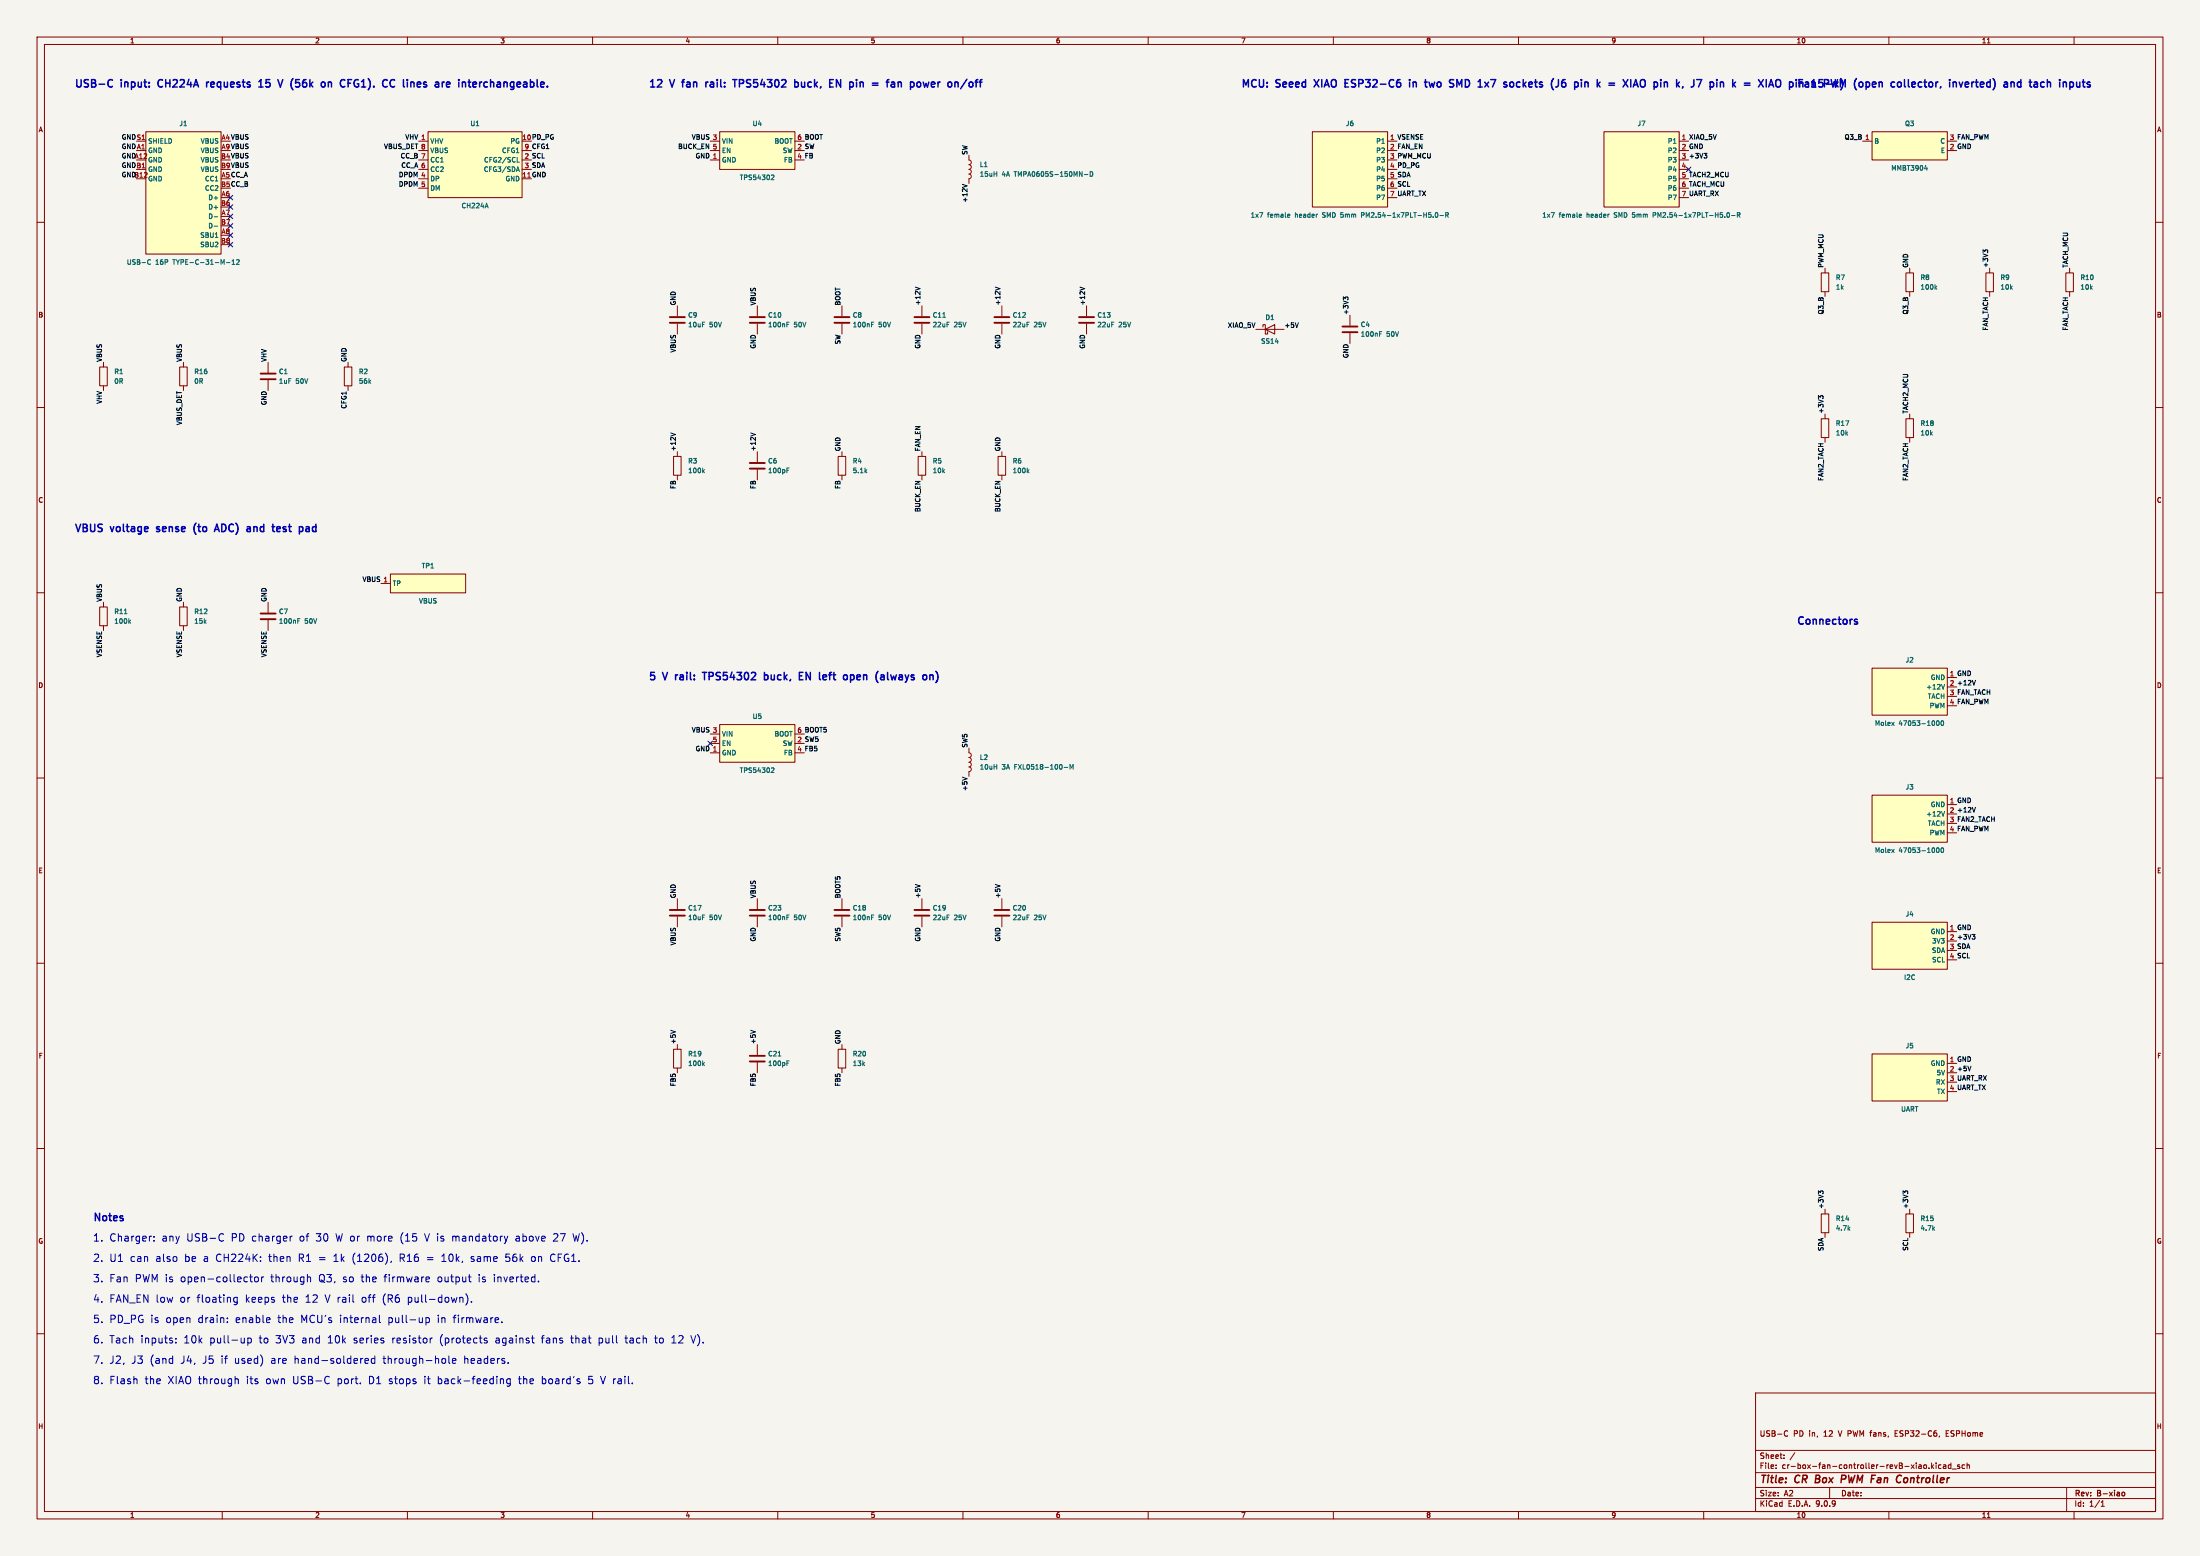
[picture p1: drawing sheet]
<svg xmlns="http://www.w3.org/2000/svg" width="594mm" height="420mm" viewBox="0 0 594 420" stroke-linecap="round" stroke-linejoin="round" font-family="sans-serif">
<path d="M0 0h594v420h-594z" fill="#f5f4ef" stroke="#f5f4ef" stroke-width=".27"/>
<g fill="none" stroke="#840000" stroke-width=".27">
<path d="M10 10h574v400h-574zM12 12h570v396h-570zM60 10v2M110 10v2M160 10v2M210 10v2M260 10v2M310 10v2M360 10v2M410 10v2M460 10v2M510 10v2"/>
<path d="M536.6 11.6h.7M560 10v2M10 60h2M582 60h2M182.9 82.6v2.7M182.9 87.4v2.8M248.9 82.6v2.7M248.9 87.4v2.8M10 110h2M582 110h2M10 160h2M72.4 162.6v2.8"/>
<path d="M72.4 167.4v2.8M582 160h2M10 210h2M582 210h2M10 260h2M582 260h2M10 310h2M582 310h2M10 360h2M474 376h108v32h-108zM582 360h2M474 397.5h108"/>
<path d="M474 391.5h108M479.5 396.2v.2M479.5 395.4v.2M481.7 393.5v.2M481.7 392.7v.2M482 386.2l.7 .1M482.7 387.5l-.7 .1M484.6 392.1l-1.3 1.9M511.7 386.9h.5M512.4 386.2h-.7v1.5h.7M519.7 395.4l.5 .3-.1 .5-.4 .2M520.8 396.2v.2"/>
<path d="M521.5 394.9v1.5M521.7 395.8l.4 .6M522.1 395.4l-.6 .5M522.7 394.9v.1M522.7 395.4v1M523.7 387.6l-.2 .3M524.1 395.4h-.4l-.3 .3 .1 .6h.6M524.7 395.4h.6l.1 1M525.4 395.7l-.7 .3 .2 .4 .5-.1M525.5 386.9h.5M526.2 386.2h-.7v1.5h.7M526.7 395.4h-.4l-.3 .3 .2 .6h.5"/>
<path d="M526.7 394.9v1.5M527.1 396.5h1.1M529.1 395.4h-.4l-.2 .2 .1 .2 .5 .1v.4h-.6M530.5 395.4h-.5l-.3 .3 .2 .6h.6M531.1 395.5l.6-.1v1M531.1 394.9v1.5M60 408v2M110 408v2M160 408v2M210 408v2M260 408v2M310 408v2"/>
<path d="M360 408v2M410 408v2M460 408v2M474 404.5h108M474 401.5h108M494 401.5v3M510 408v2M536.6 409.6h.7M558 401.5v6.5M560 408v2M567.3 406.6h.9M567.3 405.5l.4-.4v1.5"/>
</g>
<path d="M573.4 402.8l.3 .3v.4l-.3 .3" fill="none" stroke="#840000" stroke-width=".3"/>
<path d="M490.4 398.2l-.3 2h.8M497.3 398.2h.8M498.1 399.1l-.9 .1M514.8 398.9l-.6 .2-.2 .7 .3 .4 .5-.1" fill="none" stroke="#840000" stroke-width=".4"/>
<path d="M180.8 85.6h4.1M180.8 87.1h4.1M246.9 85.6h4.1M246.9 87.1h4.1M70.4 165.6h4M70.4 167.1h4" fill="none" stroke="#840000" stroke-width=".51"/>
<path d="M254.6 85.6h.7M80.4 167.6h.4M80.4 167h.6" fill="none" stroke="#006464" stroke-width=".27"/>
<path d="M505.5 35.6h20.3v7.6h-20.3z" fill="#ffffc2"/>
<path d="M502.9 38.1h2.6M505.5 35.6h20.3v7.6h-20.3zM525.8 38.1h2.5" fill="none" stroke="#840000" stroke-width=".27"/>
<path d="M519.6 45.5h.8M520.2 45.1v.9" fill="none" stroke="#006464" stroke-width=".27"/>
<path d="M194.3 35.6h20.3v10.1h-20.3z" fill="#ffffc2"/>
<path d="M191.8 38.1h2.5M194.3 35.6h20.3v10.1h-20.3zM214.6 38.1h2.6M191.8 40.6h2.5M191.8 43.2h2.5M364.5 85.1v2.8M364.5 89.9v2.8" fill="none" stroke="#840000" stroke-width=".27"/>
<path d="M208.4 47.2l.5 .1 .1 .3-.8 .9h.8M372.5 90.1h.4M372.5 89.5h.6" fill="none" stroke="#006464" stroke-width=".27"/>
<path d="M362.5 88.1h4M362.5 89.7h4" fill="none" stroke="#840000" stroke-width=".51"/>
<path d="M105.4 154.9h20.3v5.1h-20.3z" fill="#ffffc2"/>
<g fill="none" stroke="#840000" stroke-width=".27">
<path d="M491.7 73.7h2.1v5h-2.1zM492.8 72.4v1.3M492.8 78.7v1.3M514.6 73.7h2v5h-2zM515.6 72.4v1.3M515.6 78.7v1.3M72.4 97.8v2.8M93 99.1h2v5h-2zM94 97.8v1.3M339.1 88.9h7.6M341 88.3v-.7h.6v2.6h.7v-.7M341.6 88.9l2.6-1.3v2.6z"/>
<path d="M72.4 102.6v2.8M94 104.1v1.3M102.9 157.5h2.5M105.4 154.9h20.3v5.1h-20.3zM26.9 163.8h2.1v5.1h-2.1zM27.9 162.6v1.2M27.9 168.9v1.3M48.5 163.8h2v5.1h-2zM49.5 162.6v1.2M49.5 168.9v1.3"/>
</g>
<path d="M522.6 77.6l.3 .5M522.9 77.2l-.4 .5M33.6 165.6h.7M34.9 167.8l.4 .4M35.3 167.4l-.5 .5" fill="none" stroke="#006464" stroke-width=".27"/>
<path d="M70.4 100.8h4M70.4 102.4h4" fill="none" stroke="#840000" stroke-width=".51"/>
<path d="M354.3 35.6h20.3v20.3h-20.3z" fill="#ffffc2"/>
<g fill="none" stroke="#840000" stroke-width=".27">
<path d="M354.3 35.6h20.3v20.3h-20.3zM374.6 38.1h2.6M374.6 43.2h2.6M374.6 48.3h2.6M374.6 50.8h2.6M374.6 53.3h2.6M26.9 99.1h2.1v5h-2.1zM27.9 97.8v1.3M48.5 99.1h2v5h-2zM49.5 97.8v1.3M27.9 104.1v1.3M49.5 104.1v1.3"/>
<path d="M491.7 113h2.1v5.1h-2.1zM492.8 111.8v1.2M492.8 118.1v1.3M491.7 327.7h2.1v5h-2.1zM492.8 326.4v1.3M492.8 332.7v1.3M514.6 327.7h2v5h-2zM515.6 326.4v1.3M515.6 332.7v1.3"/>
</g>
<path d="M347.8 57.8l.4 .1 .1 .2-.7 .1M348.2 58.6l-.4 .1M367.6 58.1h.5M368.1 57.4h-.5v1.3M387.7 57.5l.1-.1a.62 .62 0 0 1 .5 .6 .62 .62 0 0 1-.6 .6M388.8 58.2h.9M390.3 58.1l.6-.1 .1-.5-.7-.1v1.3M390.6 58.1l.5 .6" fill="none" stroke="#006464" stroke-width=".27"/>
<path d="M505.5 284.5h20.3v12.7h-20.3z" fill="#ffffc2"/>
<path d="M505.5 284.5h20.3v12.7h-20.3zM525.8 287h2.5M525.8 292.1h2.5" fill="none" stroke="#840000" stroke-width=".27"/>
<path d="M505.5 248.9h20.3v12.7h-20.3z" fill="#ffffc2"/>
<path d="M505.5 248.9h20.3v12.7h-20.3zM525.8 251.5h2.5M525.8 256.5h2.5" fill="none" stroke="#840000" stroke-width=".27"/>
<path d="M505.5 214.6h20.3v12.7h-20.3z" fill="#ffffc2"/>
<path d="M505.5 214.6h20.3v12.7h-20.3zM525.8 217.2h2.5M525.8 222.3h2.5" fill="none" stroke="#840000" stroke-width=".27"/>
<path d="M525.1 219l-.5 1.3M523 228.9l.1-.1a.62 .62 0 0 1 .5 .7 .62 .62 0 0 1-.6 .5l-.2-.4zM524.2 229l.2-.2a.62 .62 0 0 1 .4 .7 .62 .62 0 0 1-.6 .5l-.1-.4z" fill="none" stroke="#006464" stroke-width=".27"/>
<path d="M505.5 180.3h20.3v12.7h-20.3z" fill="#ffffc2"/>
<g fill="none" stroke="#840000" stroke-width=".27">
<path d="M261.6 41.9v1.3l.5 .2 .1 .4-.1 .5-.5 .1M261.6 44.5l.5 .1 .1 .5-.1 .4-.5 .2 .5 .2 .1 .4-.1 .5-.5 .2 .5 .2 .1 .4-.1 .5-.5 .1v1.3M557.8 73.7h2v5h-2zM558.8 72.4v1.3M558.8 78.7v1.3M204.5 82.6v2.7M204.5 87.4v2.8M227.3 82.6v2.7M227.3 87.4v2.8M270.5 82.6v2.7M270.5 87.4v2.8M293.4 82.6v2.7"/>
<path d="M293.4 87.4v2.8M514.6 113h2v5.1h-2zM515.6 111.8v1.2M515.6 118.1v1.3M247.9 123.2h2v5.1h-2zM248.9 121.9v1.3M248.9 128.3v1.2M505.5 180.3h20.3v12.7h-20.3zM525.8 182.9h2.5M525.8 188h2.5M204.5 242.6v2.8M204.5 247.4v2.8"/>
<path d="M227.3 242.6v2.8M227.3 247.4v2.8M248.9 242.6v2.8M248.9 247.4v2.8M270.5 242.6v2.8M270.5 247.4v2.8M181.9 283.2h2v5.1h-2zM182.9 281.9v1.3M182.9 288.3v1.3M204.5 281.9v2.8M204.5 286.8v2.8M226.3 283.2h2v5.1h-2z"/>
<path d="M227.3 281.9v1.3M227.3 288.3v1.3"/>
</g>
<g fill="none" stroke="#006464" stroke-width=".27">
<path d="M292.8 47.1h.9M294.3 46.3a.64 .64 0 0 1 .8 .7 .64 .64 0 0 1-.8 .6zM212.5 87.6h.4M212.5 87h.6M235.3 87.6h.4M235.3 87h.6M523 194.6l.1-.1a.62 .62 0 0 1 .5 .7 .62 .62 0 0 1-.6 .6l-.2-.5zM524.2 194.7l.2-.2a.62 .62 0 0 1 .4 .7 .62 .62 0 0 1-.6 .6l-.1-.5zM525.1 184.7l-.5 1.3M212.5 247.6h.4M212.5 247h.6M235.3 247.6h.4"/>
<path d="M235.3 247h.6M189.8 287.1l.4 .5M190.2 286.8l-.5 .5M210.1 285h.7M212.5 287h.4M212.5 286.4h.6"/>
</g>
<g fill="none" stroke="#840000" stroke-width=".51">
<path d="M202.4 85.6h4.1M202.4 87.1h4.1M225.3 85.6h4.1M225.3 87.1h4.1M268.5 85.6h4M268.5 87.1h4M291.3 85.6h4.1M291.3 87.1h4.1M202.4 245.6h4.1M202.4 247.1h4.1M225.3 245.6h4.1M225.3 247.1h4.1"/>
<path d="M246.9 245.6h4.1M246.9 247.1h4.1M268.5 245.6h4M268.5 247.1h4M202.4 285h4.1M202.4 286.5h4.1"/>
</g>
<path d="M115.6 35.6h25.4v17.7h-25.4z" fill="#ffffc2"/>
<path d="M113 38.1h2.6M115.6 35.6h25.4v17.7h-25.4zM113 40.6h2.6M113 43.2h2.6M113 45.7h2.6M113 48.3h2.6M113 50.8h2.6M141 40.6h2.5M141 45.7h2.5" fill="none" stroke="#840000" stroke-width=".27"/>
<path d="M131.4 54.8l.4 1.3M139.5 45.9h.6M139.6 43.8h.6M139.8 45l.4 1.3" fill="none" stroke="#006464" stroke-width=".27"/>
<path d="M194.3 195.6h20.3v10.1h-20.3z" fill="#ffffc2"/>
<path d="M226.3 123.2h2v5.1h-2zM227.3 121.9v1.3M227.3 128.3v1.2M191.8 198.1h2.5M194.3 195.6h20.3v10.1h-20.3zM214.6 198.1h2.6M191.8 200.7h2.5M191.8 203.2h2.5M182.9 242.6v2.8M182.9 247.4v2.8" fill="none" stroke="#840000" stroke-width=".27"/>
<path d="M208.4 207.2l.5 .1 .1 .3-.8 .9h.8" fill="none" stroke="#006464" stroke-width=".27"/>
<path d="M180.8 245.6h4.1M180.8 247.1h4.1" fill="none" stroke="#840000" stroke-width=".51"/>
<path d="M433.1 35.6h20.3v20.3h-20.3z" fill="#ffffc2"/>
<g fill="none" stroke="#840000" stroke-width=".27">
<path d="M433.1 35.6h20.3v20.3h-20.3zM453.4 38.1h2.5M453.4 43.2h2.5M453.4 45.7h2.5M453.4 48.3h2.5M453.4 50.8h2.5M453.4 53.3h2.5M536.2 73.7h2v5h-2zM537.2 72.4v1.3M537.2 78.7v1.3M181.9 123.2h2v5.1h-2zM182.9 121.9v1.3"/>
<path d="M182.9 128.3v1.2"/>
</g>
<path d="M426.6 57.8l.3 .1 .1 .2-.6 .1M426.9 58.6l-.3 .1M446.3 58.1h.5M446.8 57.4h-.5v1.3M466.4 57.5l.1-.1a.62 .62 0 0 1 .5 .6 .62 .62 0 0 1-.6 .6M467.5 58.2h1M469.1 58.1l.6-.1v-.5l-.6-.1v1.3M469.4 58.1l.4 .6M189.8 127.1l.4 .5M190.2 126.8l-.5 .4" fill="none" stroke="#006464" stroke-width=".27"/>
<path d="M39.4 35.6h20.3v33h-20.3z" fill="#ffffc2"/>
<path d="M36.8 38.1h2.6M39.4 35.6h20.3v33h-20.3zM36.8 40.6h2.6M36.8 45.7h2.6M204.5 121.9v2.8M204.5 126.7v2.8M269.5 123.2h2v5.1h-2zM270.5 121.9v1.3M270.5 128.3v1.2M261.6 201.9v1.3l.5 .2 .1 .4-.1 .5-.5 .2 .4 .1 .2 .4-.1 .5-.5 .2 .6 .5-.1 .6-.5 .2 .5 .2 .1 .5-.2 .4-.4 .2M261.6 208.3v1.3" fill="none" stroke="#840000" stroke-width=".27"/>
<g fill="none" stroke="#006464" stroke-width=".27">
<path d="M57.8 58.5h1M40.1 70.2h.5M40.6 71.2l-.5 .1M57.8 61.1h1M61.1 70.9h1M62.7 71.4h.7M62.7 70.5l.3-.4v1.3M63.9 70.2l.4-.1 .3 .4-.8 .9h.8M212.5 126.9h.4M212.5 126.3h.6M277.5 127.1l.3 .5M277.8 126.8l-.4 .4"/>
<path d="M287.3 207.1h1M288.9 207.6v-1.3l.4 1 .4-1v1.3"/>
</g>
<path d="M202.4 125h4.1M202.4 126.5h4.1" fill="none" stroke="#840000" stroke-width=".51"/>
<g fill="none" stroke="#0f0f0f" stroke-width=".27">
<path d="M259.8 49.8l1.3 .4M460.1 41.4h.8l-.5 .5M460.6 41.9l.3 .2-.3 .6M247.1 77.5l1.3 .4M268.7 77.5l1.3 .4M291.6 77.5l1.3 .4M535.9 67.9l-.5-.4v.7M535.9 67.7l.3-.2 .5 .2M350.6 87.1l-.5 1.3M363.2 80.6l-.5-.4v.7M363.2 80.4l.2-.2 .6 .2M181.1 116.9l1.3 .4"/>
<path d="M202.7 116.9l1.3 .4M491.5 107.2l-.5-.4v.8M491.5 107.1l.2-.3 .5 .3M533.4 183.6l-.4 1.3M259.8 209.8l1.3 .4M533.4 217.9l-.4 1.3M247.1 238.7l1.3 .4M268.7 238.7l1.3 .4M532.5 252.2h.8l-.5 .5M533 252.7l.3 .2-.3 .6M181.1 278.1l1.3 .4M202.7 278.1l1.3 .4"/>
<path d="M532.2 287.8l-.5 1.2M491.5 321.7l.2-.2 .5 .2M491.5 321.9l-.5-.4v.7M514.3 321.9l-.5-.4v.7M514.3 321.7l.3-.2 .5 .2"/>
</g>
<g fill="none" stroke="#000084" stroke-width=".27">
<path d="M61.6 52.7l1.2 1.2M61.6 57.8l1.2 1.2M61.6 55.3l1.2 1.2M62.8 52.7l-1.2 1.2M62.8 57.8l-1.2 1.2M62.8 55.3l-1.2 1.2M455.3 45.1l1.2 1.2M456.5 45.1l-1.2 1.2M61.6 65.4l1.2 1.2M61.6 62.9l1.2 1.2M61.6 60.4l1.2 1.2M62.8 65.4l-1.2 1.2"/>
<path d="M62.8 62.9l-1.2 1.2M62.8 60.4l-1.2 1.2M191.2 200.1l1.2 1.2M192.4 200.1l-1.2 1.2"/>
</g>
<g fill="none" stroke="#0000c2" stroke-width=".27">
<path d="M41.6 334.8v.2M41.6 333.8v.1M59.8 333l.5 .2M60.3 334.8l-.5 .2M70.3 339.3v.1M78.9 333.7l-.6 .3M136.1 333.7l.5 1.3M136.6 335l-.2 .5M137.1 333.7l-.5 1.3M61.4 356.8v.2M61.4 355.8v.1M64.1 350.2v1.6l-.4 .4-.5-.1"/>
<path d="M64.1 350.3l-.6-.1-.4 .3 .2 .9h.8M67.4 344.7h.7M67.7 344v1.7l.4 .3M68.8 344.9l.3-.2 .6 .2 .1 .7-.2 .3-.5 .1-.3-.2zM70.3 340.3v.2M70.6 344.7v1.3M71.2 344.7l-.6 .3M72.6 355.7l.3 .4-.9 .2M72.8 356.9l-.2 .1M83.3 344.7l.6 .2v1.1M102.4 355v1.7l.3 .3M105.7 340.4l-.2 .4"/>
<path d="M115 355.7v2M115 355.8l.6-.1 .4 .3-.2 .9h-.8M115.3 344.7l.6 .1 .1 .3-1 .2M115.9 345.9l-.6 .1M124.4 350.2l.6 .2v1.1M125.8 349.2a2.29 2.29 0 0 1 0 3.1M126.4 344.7h.8M126.8 345.9l.4 .1M127.3 351.3v.2M135.5 356.8v.2M145.4 345.8v.2M47.5 362.3v.2"/>
<path d="M47.5 361.3v.1M63.6 372.3h.6l.1 1.2M66 361.2v1.3M66 362.3l-.3 .2M66.9 361.2v2M66.9 361.3l.6-.1 .4 .3-.2 .9h-.8M88.5 371.5l.4 .2M88.9 373.3l-.4 .2M98.5 367.3l1-.2-.1-.3-.6-.1-.3 .2 .1 1h.8M101.2 366.8l-.6-.1-.4 .3 .2 .9h.8M101.2 366v2M116.7 361.2l-.6 .3"/>
<path d="M120.1 366.8l.2 .2-.2 .9M121.2 366v1.7l.3 .3M122.1 367.3l1-.2-.1-.3-.6-.1-.3 .2 .1 1h.8M131.5 361.3l-.5-.1-.3 .2 .1 .3 .7 .2v.5h-.8M135.2 372.3h.7l.1 1.2M137.2 367.8v.2M137.8 372.3l-.6-.1-.4 .3 .2 .9h.8M137.8 372.2v1.6l-.4 .4-.5-.1M143.5 361.2h.7M143.9 362.4l.3 .1M156.5 372.9v.5"/>
</g>
<g fill="none" stroke="#0000c2" stroke-width=".4">
<path d="M29.5 21.6l.5-.1 .4 .2M30.4 23.3l-.4 .2-.5-.1M42.8 21.8l-.2 .5 .2 .9M55.8 22.2v1.3M56.4 22.2l-.6 .3M69.9 23.5h1.1M69.9 22.1l.6-.6v2M81.8 22v1.3M81.8 22.4l-.1 .2M88.9 22.2l.6 .2v1.1M95.8 23.2l.5 .3 .5-.2M96.5 22.6h.3"/>
<path d="M96.7 21.6l-.4-.1-.5 .3M108.9 21.5l.1 1.9M114.6 22.8l.5 .1 .1 .3-.3 .3h-.4M114.6 22.2h.5M123.9 21.5v.2M123.9 22.2v1.3M130.6 23.1l.4 .4 .6-.1M131.6 22.2h-.6l-.4 .3M184 22.2h.8M190.6 22.2v1.3M191.2 22.2l-.6 .3M197.8 21.5h1.2"/>
<path d="M198.4 21.5v2M199.6 22.5h.8M200.4 21.5h-.8v2M214.6 22.2h.6l.3 .3-.1 .9h-.8M214.6 21.5v2M216.4 22.2l.1 1.2h.7M225.8 21.5l1.2 2v-2M232.5 22.2l.6 .2v1.1M239.3 22.2h.7M240 21.5l-.5 .3v1.7M252.3 22.2h-.6l-.2 .2v1h.8M252.4 22.6l-.9 .2"/>
<path d="M262 22.2h.5l.2 .3-.1 .8-.6 .2M354.8 21.5l1.3 2M356.1 21.5l-1.3 2M363.2 23.5h.9M363.2 21.5h.9M363.2 22.4h.6M380.6 21.5v.2M380.6 22.2v1.3M381.5 22.2v1.3M382.3 22.2h-.5l-.3 .1M387.4 22.2l-.4 1.3-.4-1-.4 1M393.4 21.5l.6 1.4 .7-1.4"/>
<path d="M402.5 21.5h1.3l-.8 2M409.5 23.3l.3 .2 .6-.1M410.4 22.2h-.6l-.3 .1M431.3 21.5v2M431.5 22.7l.5 .8M432 22.2l-.7 .7M438.2 21.5l1.3 2M439.5 21.5l-1.3 2M441.2 22.9h.9M441.6 21.5l.7 2M443 21.8a.68 .68 0 0 1 1.1 0M446.6 23.4l.6 .1"/>
<path d="M446.6 22.2v2M447.2 22.2h-.6M461.9 22.2h.4l.4 .3-.1 .8-.7 .2M467.8 21.5v2M468.6 22.2l-.8 .7M479.5 21.8a.67 .67 0 0 1 .8-.3 .67 .67 0 0 1 .5 .7M480.8 22.8a.67 .67 0 0 1-.5 .7 .67 .67 0 0 1-.8-.3M484 22.3v1M497.5 22.9l.7-1.4v2M526.4 21.5v.2M526.4 22.2v1.3M527.4 22.2v1.3"/>
<path d="M528.1 22.2h-.5l-.2 .1M541.4 22.2h.3l.3 .2v1.1M542 23.4l-.6 .1M542 22.6l-.6 .1M543 22.2v1.3M543.5 22.2l-.5 .1M551.4 22.2l-.4 .3v.6l.4 .4M558.9 22.2h.6l.3 .3-.2 .9h-.7M558.9 22.2v2M42.3 143.4l.2 .1M42.4 142.2v.5M52.9 141.2a2.29 2.29 0 0 0 0 3"/>
<path d="M57.9 143.5l.6-2 .7 2M58.1 142.9h.9M68.5 142.2v1.3M69.1 142.2l-.6 .1M76.5 143.4l.5 .1M77 142.2l-.5 .2v.3l.5 .1M85.3 142.2h-.6l-.3 .3 .1 .9h.8M85.3 141.5v2M501.3 167.8l.2 .3-.2 .4M501.3 167.2h.2M182.4 182.2v1.3M182.5 182.3l-.1 .2"/>
<path d="M189.6 181.5h1.2M190.2 181.5v2M206.4 181.5v2M206.4 182.2h.6l.4 .3-.2 .9h-.8M217.6 183.5v-2l1.2 2M223.7 182.2h.8M224.5 181.5l-.5 .3v1.7M230.4 182.2l.2 .3-.2 .9M232 182.2h-.4l-.2 .2 .1 1 .5 .1M232.3 182.6l-.9 .2M237.1 181.2l-.1 .1M240.5 182.2l.4 1.3 .4-1 .3 1"/>
<path d="M253.1 181.8l.2 .7-.2 1.2"/>
</g>
<g font-size="2.8" fill="#0000c2">
<text x="20" y="23.8">USB-C</text>
<text x="32.8" y="23.8">input:</text>
<text x="43.6" y="23.8">CH224A</text>
<text x="57.4" y="23.8">requests</text>
<text x="72.4" y="23.8">15</text>
<text x="78.6" y="23.8">V</text>
<text x="82.6" y="23.8">(56k</text>
<text x="91.7" y="23.8">on</text>
<text x="97.6" y="23.8">CFG1).</text>
<text x="109.9" y="23.8">CC</text>
<text x="116.2" y="23.8">lines</text>
<text x="125.7" y="23.8">are</text>
<text x="132.7" y="23.8">interchangeable.</text>
<text x="175" y="23.8">12</text>
<text x="181.1" y="23.8">V</text>
<text x="185.2" y="23.8">fan</text>
<text x="192.3" y="23.8">rail:</text>
<text x="200.6" y="23.8">TPS54302</text>
<text x="217.9" y="23.8">buck,</text>
<text x="228.1" y="23.8">EN</text>
<text x="234.3" y="23.8">pin</text>
<text x="241.2" y="23.8">=</text>
<text x="246" y="23.8">fan</text>
<text x="253.1" y="23.8">power</text>
<text x="264.1" y="23.8">on/off</text>
<text x="335" y="23.8">MCU:</text>
<text x="344.7" y="23.8">Seeed</text>
<text x="355.8" y="23.8">XIAO</text>
<text x="364.8" y="23.8">ESP32-C6</text>
<text x="383.1" y="23.8">in</text>
<text x="388.1" y="23.8">two</text>
<text x="395.5" y="23.8">SMD</text>
<text x="404" y="23.8">1x7</text>
<text x="411.8" y="23.8">sockets</text>
<text x="425.3" y="23.8">(J6</text>
<text x="432.4" y="23.8">pin</text>
<text x="439.3" y="23.8">k</text>
<text x="443.3" y="23.8">=</text>
<text x="448.1" y="23.8">XIAO</text>
<text x="457.1" y="23.8">pin</text>
<text x="464" y="23.8">k,</text>
<text x="468.8" y="23.8">J7</text>
<text x="474.6" y="23.8">pin</text>
<text x="481.5" y="23.8">k</text>
<text x="485" y="23.8">FanXIAO</text>
<text x="485.4" y="23.8">=</text>
<text x="501.6" y="23.8">(open</text>
<text x="506.1" y="23.8">15-k)collector,</text>
<text x="528.9" y="23.8">inverted)</text>
<text x="544.4" y="23.8">and</text>
<text x="552.2" y="23.8">tach</text>
<text x="561" y="23.8">inputs</text>
<text x="20" y="143.8">VBUS</text>
<text x="30" y="143.8">voltage</text>
<text x="43.2" y="143.8">sense</text>
<text x="54" y="143.8">(to</text>
<text x="60.6" y="143.8">ADC)</text>
<text x="70" y="143.8">and</text>
<text x="77.8" y="143.8">test</text>
<text x="485" y="168.8">Connectors</text>
<text x="175" y="183.8">5</text>
<text x="179.2" y="183.8">V</text>
<text x="183.3" y="183.8">rail:</text>
<text x="191.6" y="183.8">TPS54302</text>
<text x="208.9" y="183.8">buck,</text>
<text x="219.1" y="183.8">EN</text>
<text x="225.3" y="183.8">left</text>
<text x="232.7" y="183.8">open</text>
<text x="242.2" y="183.8">(always</text>
<text x="25" y="329.8">Notes</text>
<text x="25" y="335.3">1.</text>
<text x="29.4" y="335.3">Charger:</text>
<text x="43.6" y="335.3">any</text>
<text x="50.3" y="335.3">USB-C</text>
<text x="62.4" y="335.3">PD charger</text>
<text x="80.9" y="335.3">of</text>
<text x="85.4" y="335.3">30</text>
<text x="90.8" y="335.3">W or</text>
<text x="99.3" y="335.3">more</text>
<text x="108.3" y="335.3">(15</text>
<text x="115" y="335.3">V is</text>
<text x="122.5" y="335.3">mandatory</text>
<text x="139.7" y="335.3">above</text>
<text x="149.9" y="335.3">27</text>
<text x="155.3" y="335.3">W).</text>
<text x="25" y="340.8">2.</text>
<text x="29.4" y="340.8">U1</text>
<text x="35" y="340.8">can</text>
<text x="41.9" y="340.8">also</text>
<text x="49.8" y="340.8">be</text>
<text x="54.9" y="340.8">a CH224K:</text>
<text x="72.6" y="340.8">then</text>
<text x="80.7" y="340.8">R1 =</text>
<text x="90.2" y="340.8">1k</text>
<text x="95.3" y="340.8">(1206),</text>
<text x="108.2" y="340.8">R16</text>
<text x="115.6" y="340.8">=</text>
<text x="119.6" y="340.8">10k,</text>
<text x="127.6" y="340.8">same</text>
<text x="137" y="340.8">56k</text>
<text x="144" y="340.8">on</text>
<text x="149.2" y="340.8">CFG1.</text>
<text x="25" y="346.3">3.</text>
<text x="29.4" y="346.3">Fan</text>
<text x="36.4" y="346.3">PWM is</text>
<text x="48.7" y="346.3">open-collector</text>
<text x="73.1" y="346.3">through</text>
<text x="86.1" y="346.3">Q3,</text>
<text x="92.6" y="346.3">so</text>
<text x="97.6" y="346.3">the</text>
<text x="103.9" y="346.3">firmware</text>
<text x="118.3" y="346.3">output</text>
<text x="129.4" y="346.3">is</text>
<text x="133.6" y="346.3">inverted.</text>
<text x="25" y="351.8">4.</text>
<text x="29.4" y="351.8">FAN_EN low</text>
<text x="48.5" y="351.8">or</text>
<text x="53.1" y="351.8">floating</text>
<text x="66.2" y="351.8">keeps</text>
<text x="76.3" y="351.8">the</text>
<text x="82.5" y="351.8">12</text>
<text x="87.9" y="351.8">V rail</text>
<text x="97.9" y="351.8">off</text>
<text x="103.5" y="351.8">(R6</text>
<text x="110.4" y="351.8">pull-down).</text>
<text x="25" y="357.3">5.</text>
<text x="29.4" y="357.3">PD_PG is</text>
<text x="44.7" y="357.3">open</text>
<text x="53.4" y="357.3">drain:</text>
<text x="63.6" y="357.3">enable</text>
<text x="75.1" y="357.3">the</text>
<text x="81.3" y="357.3">MCU's</text>
<text x="91.8" y="357.3">internal</text>
<text x="104.9" y="357.3">pull-up</text>
<text x="118.3" y="357.3">in</text>
<text x="122.7" y="357.3">firmware.</text>
<text x="25" y="362.8">6.</text>
<text x="29.4" y="362.8">Tach</text>
<text x="37.9" y="362.8">inputs:</text>
<text x="49.6" y="362.8">10k</text>
<text x="56.6" y="362.8">pull-up</text>
<text x="70" y="362.8">to</text>
<text x="74.5" y="362.8">3V3</text>
<text x="81.6" y="362.8">and</text>
<text x="88.6" y="362.8">10k</text>
<text x="95.6" y="362.8">series</text>
<text x="106" y="362.8">resistor</text>
<text x="119" y="362.8">(protects</text>
<text x="134.1" y="362.8">against</text>
<text x="146.6" y="362.8">fans</text>
<text x="154.6" y="362.8">that</text>
<text x="162" y="362.8">pull</text>
<text x="169.3" y="362.8">tach</text>
<text x="177.4" y="362.8">to</text>
<text x="181.9" y="362.8">12</text>
<text x="187.3" y="362.8">V).</text>
<text x="25" y="368.3">7.</text>
<text x="29.4" y="368.3">J2,</text>
<text x="35.4" y="368.3">J3</text>
<text x="40.4" y="368.3">(and</text>
<text x="48.8" y="368.3">J4,</text>
<text x="54.7" y="368.3">J5</text>
<text x="59.7" y="368.3">if</text>
<text x="63.4" y="368.3">used)</text>
<text x="73.3" y="368.3">are</text>
<text x="79.6" y="368.3">hand-soldered</text>
<text x="103.7" y="368.3">through-hole</text>
<text x="125.5" y="368.3">headers.</text>
<text x="25" y="373.8">8.</text>
<text x="29.4" y="373.8">Flash</text>
<text x="39" y="373.8">the</text>
<text x="45.3" y="373.8">XIAO through</text>
<text x="66.5" y="373.8">its</text>
<text x="71.8" y="373.8">own</text>
<text x="79.1" y="373.8">USB-C</text>
<text x="91.2" y="373.8">port.</text>
<text x="99.7" y="373.8">D1 stops</text>
<text x="114.8" y="373.8">it</text>
<text x="118.4" y="373.8">back-feeding</text>
<text x="140.4" y="373.8">the</text>
<text x="146.7" y="373.8">board's</text>
<text x="159.3" y="373.8">5 V rail.</text>
</g>
<g font-size="2.8" fill="#840000">
<text x="475" y="400.9">Title:</text>
<text x="484.7" y="400.9">CR</text>
<text x="491" y="400.9">Box</text>
<text x="498.7" y="400.9">PWM Fan</text>
<text x="515.3" y="400.9">Controller</text>
</g>
<g font-size="2.1" fill="#840000">
<text x="475" y="388">USB-C</text>
<text x="484.2" y="388">PD in,</text>
<text x="492.5" y="388">12</text>
<text x="496.7" y="388">V PWM fans,</text>
<text x="512.3" y="388">ESP32-C6,</text>
<text x="526.3" y="388">ESPHome</text>
<text x="475" y="394">Sheet:</text>
<text x="475" y="396.7">File:</text>
<text x="481.1" y="396.7">cr-box-fan-controller-revB-xiao.kicad_sch</text>
<text x="475" y="406.9">KiCad</text>
<text x="475" y="404.1">Size:</text>
<text x="481.7" y="404.1">A2</text>
<text x="482.7" y="406.9">E.D.A.</text>
<text x="490.3" y="406.9">9.0.9</text>
<text x="497" y="404.1">Date:</text>
<text x="560" y="404.3">Rev:</text>
<text x="560" y="406.9">Id:</text>
<text x="564.1" y="406.9">1/1</text>
<text x="566.4" y="404.3">B-xiao</text>
</g>
<g font-size="1.8" fill="#840000">
<text x="35" y="11.9">1</text>
<text x="85" y="11.9">2</text>
<text x="135" y="11.9">3</text>
<text x="185" y="11.9">4</text>
<text x="235" y="11.9">5</text>
<text x="285" y="11.9">6</text>
<text x="335" y="11.9">7</text>
<text x="385" y="11.9">8</text>
<text x="435" y="11.9">9</text>
<text x="485" y="11.9">10</text>
<text x="535" y="11.9">11</text>
<text x="10.3" y="35.9">A</text>
<text x="582.3" y="35.9">A</text>
<text x="10.3" y="85.9">B</text>
<text x="582.3" y="85.9">B</text>
<text x="10.3" y="135.9">C</text>
<text x="582.3" y="135.9">C</text>
<text x="10.3" y="185.9">D</text>
<text x="582.3" y="185.9">D</text>
<text x="10.3" y="235.9">E</text>
<text x="582.3" y="235.9">E</text>
<text x="10.3" y="285.9">F</text>
<text x="582.3" y="285.9">F</text>
<text x="10.3" y="335.9">G</text>
<text x="582.3" y="335.9">G</text>
<text x="10.2" y="385.9">H</text>
<text x="582.2" y="385.9">H</text>
<text x="35" y="409.9">1</text>
<text x="85" y="409.9">2</text>
<text x="135" y="409.9">3</text>
<text x="185" y="409.9">4</text>
<text x="235" y="409.9">5</text>
<text x="285" y="409.9">6</text>
<text x="335" y="409.9">7</text>
<text x="385" y="409.9">8</text>
<text x="435" y="409.9">9</text>
<text x="485" y="409.9">10</text>
<text x="535" y="409.9">11</text>
</g>
<g font-size="1.8" fill="#006464">
<text x="48.3" y="34.2">J1</text>
<text x="126.9" y="34.2">U1</text>
<text x="203.1" y="34.2">U4</text>
<text x="363.3" y="34.2">J6</text>
<text x="442" y="34.2">J7</text>
<text x="514.2" y="34.2">Q3</text>
<text x="39.9" y="39">SHIELD</text>
<text x="54.1" y="39">VBUS</text>
<text x="54.1" y="41.5">VBUS</text>
<text x="116.1" y="39">VHV</text>
<text x="116.1" y="41.5">VBUS</text>
<text x="135.4" y="41.5">CFG1</text>
<text x="137.7" y="39">PG</text>
<text x="194.8" y="39">VIN</text>
<text x="194.8" y="41.5">EN</text>
<text x="209" y="39">BOOT</text>
<text x="211.3" y="41.5">SW</text>
<text x="371.5" y="39">P1</text>
<text x="371.5" y="41.5">P2</text>
<text x="450.2" y="39">P1</text>
<text x="450.2" y="41.5">P2</text>
<text x="506" y="39">B</text>
<text x="523.8" y="39">C</text>
<text x="523.9" y="41.5">E</text>
<text x="39.9" y="44">GND</text>
<text x="54.1" y="44">VBUS</text>
<text x="54.1" y="46.6">VBUS</text>
<text x="116.1" y="44">CC1</text>
<text x="116.1" y="46.6">CC2</text>
<text x="130.5" y="46.6">CFG3/SDA</text>
<text x="130.6" y="44">CFG2/SCL</text>
<text x="194.8" y="44">GND</text>
<text x="211.6" y="44">FB</text>
<text x="264.4" y="47.9">15uH</text>
<text x="264.4" y="45.3">L1</text>
<text x="270.5" y="47.9">4A</text>
<text x="274" y="47.9">TMPA0605S-150MN-D</text>
<text x="371.5" y="44">P3</text>
<text x="371.5" y="46.6">P4</text>
<text x="450.2" y="44">P3</text>
<text x="450.2" y="46.6">P4</text>
<text x="510.5" y="46.2">MMBT3904</text>
<text x="39.9" y="49.1">GND</text>
<text x="55.2" y="49.1">CC1</text>
<text x="55.2" y="51.7">CC2</text>
<text x="116.1" y="49.1">DP</text>
<text x="116.1" y="51.7">DM</text>
<text x="136.4" y="49.1">GND</text>
<text x="199.6" y="48.8">TPS54302</text>
<text x="371.5" y="49.1">P5</text>
<text x="371.5" y="51.7">P6</text>
<text x="450.2" y="49.1">P5</text>
<text x="450.2" y="51.7">P6</text>
<text x="56.1" y="54.2">D+</text>
<text x="56.1" y="56.7">D+</text>
<text x="56.1" y="59.3">D-</text>
<text x="124.5" y="56.4">CH224A</text>
<text x="337.6" y="58.9">1x7</text>
<text x="342.2" y="58.9">female</text>
<text x="349.8" y="58.9">header</text>
<text x="357.3" y="58.9">SMD 5mm</text>
<text x="368.2" y="58.9">PM2.54-1x7PLT-H5.0-R</text>
<text x="371.5" y="54.2">P7</text>
<text x="416.3" y="58.9">1x7</text>
<text x="420.9" y="58.9">female</text>
<text x="428.5" y="58.9">header</text>
<text x="436.1" y="58.9">SMD 5mm</text>
<text x="447" y="58.9">PM2.54-1x7PLT-H5.0-R</text>
<text x="450.2" y="54.2">P7</text>
<text x="54" y="64.4">SBU1</text>
<text x="56.1" y="61.8">D-</text>
<text x="34.1" y="71.6">USB-C</text>
<text x="42" y="71.6">16P</text>
<text x="46.8" y="71.6">TYPE-C-31-M-12</text>
<text x="54" y="66.9">SBU2</text>
<text x="495.6" y="75.8">R7</text>
<text x="518.4" y="75.8">R8</text>
<text x="540" y="75.8">R9</text>
<text x="561.6" y="75.8">R10</text>
<text x="495.6" y="78.4">1k</text>
<text x="518.4" y="78.4">100k</text>
<text x="540" y="78.4">10k</text>
<text x="561.6" y="78.4">10k</text>
<text x="185.7" y="85.9">C9</text>
<text x="185.7" y="88.5">10uF</text>
<text x="191.5" y="88.5">50V</text>
<text x="207.3" y="88.5">100nF</text>
<text x="207.3" y="85.9">C10</text>
<text x="214.3" y="88.5">50V</text>
<text x="230.1" y="85.9">C8</text>
<text x="230.1" y="88.5">100nF</text>
<text x="237.2" y="88.5">50V</text>
<text x="251.7" y="85.9">C11</text>
<text x="251.7" y="88.5">22uF</text>
<text x="257.6" y="88.5">25V</text>
<text x="273.3" y="85.9">C12</text>
<text x="273.3" y="88.5">22uF</text>
<text x="279.1" y="88.5">25V</text>
<text x="296.2" y="85.9">C13</text>
<text x="296.2" y="88.5">22uF</text>
<text x="302" y="88.5">25V</text>
<text x="341.6" y="86.6">D1</text>
<text x="367.3" y="88.5">C4</text>
<text x="340.4" y="93">SS14</text>
<text x="367.3" y="91.1">100nF</text>
<text x="374.3" y="91.1">50V</text>
<text x="30.7" y="101.2">R1</text>
<text x="52.3" y="101.2">R16</text>
<text x="75.2" y="101.2">C1</text>
<text x="96.8" y="101.2">R2</text>
<text x="30.7" y="103.8">0R</text>
<text x="52.3" y="103.8">0R</text>
<text x="75.2" y="103.8">1uF</text>
<text x="79.8" y="103.8">50V</text>
<text x="96.8" y="103.8">56k</text>
<text x="495.6" y="117.7">10k</text>
<text x="495.6" y="115.1">R17</text>
<text x="518.4" y="117.7">10k</text>
<text x="518.4" y="115.1">R18</text>
<text x="185.7" y="125.3">R3</text>
<text x="207.3" y="125.3">C6</text>
<text x="230.1" y="125.3">R4</text>
<text x="251.7" y="125.3">R5</text>
<text x="273.3" y="125.3">R6</text>
<text x="185.7" y="127.9">100k</text>
<text x="207.3" y="127.9">100pF</text>
<text x="230.1" y="127.9">5.1k</text>
<text x="251.7" y="127.9">10k</text>
<text x="273.3" y="127.9">100k</text>
<text x="113.7" y="153.6">TP1</text>
<text x="105.9" y="158.3">TP</text>
<text x="30.7" y="165.9">R11</text>
<text x="52.3" y="165.9">R12</text>
<text x="75.2" y="165.9">C7</text>
<text x="113" y="163.1">VBUS</text>
<text x="30.7" y="168.5">100k</text>
<text x="52.3" y="168.5">15k</text>
<text x="75.2" y="168.5">100nF</text>
<text x="82.2" y="168.5">50V</text>
<text x="514.4" y="179">J2</text>
<text x="521.2" y="183.7">GND</text>
<text x="520" y="186.3">+12V</text>
<text x="520.4" y="188.8">TACH</text>
<text x="520.9" y="191.4">PWM</text>
<text x="203.1" y="194.2">U5</text>
<text x="506.1" y="196.1">Molex</text>
<text x="512.7" y="196.1">47053-1000</text>
<text x="194.8" y="199">VIN</text>
<text x="194.8" y="201.5">EN</text>
<text x="209" y="199">BOOT</text>
<text x="211.3" y="201.5">SW</text>
<text x="194.8" y="204.1">GND</text>
<text x="199.6" y="208.8">TPS54302</text>
<text x="211.6" y="204.1">FB</text>
<text x="264.4" y="207.9">10uH</text>
<text x="264.4" y="205.3">L2</text>
<text x="270.5" y="207.9">3A</text>
<text x="274" y="207.9">FXL0518-100-M</text>
<text x="514.4" y="213.3">J3</text>
<text x="520" y="220.6">+12V</text>
<text x="521.2" y="218">GND</text>
<text x="520.4" y="223.1">TACH</text>
<text x="520.9" y="225.7">PWM</text>
<text x="506.1" y="230.4">Molex</text>
<text x="512.7" y="230.4">47053-1000</text>
<text x="185.7" y="245.9">C17</text>
<text x="207.3" y="245.9">C23</text>
<text x="230.1" y="245.9">C18</text>
<text x="251.7" y="245.9">C19</text>
<text x="273.3" y="245.9">C20</text>
<text x="185.7" y="248.5">10uF</text>
<text x="191.5" y="248.5">50V</text>
<text x="207.3" y="248.5">100nF</text>
<text x="214.3" y="248.5">50V</text>
<text x="230.1" y="248.5">100nF</text>
<text x="237.2" y="248.5">50V</text>
<text x="251.7" y="248.5">22uF</text>
<text x="257.6" y="248.5">25V</text>
<text x="273.3" y="248.5">22uF</text>
<text x="279.1" y="248.5">25V</text>
<text x="514.4" y="247.6">J4</text>
<text x="521.2" y="252.3">GND</text>
<text x="521.5" y="257.4">SDA</text>
<text x="521.6" y="254.9">3V3</text>
<text x="521.6" y="259.9">SCL</text>
<text x="514" y="264.7">I2C</text>
<text x="185.7" y="285.3">R19</text>
<text x="185.7" y="287.9">100k</text>
<text x="207.3" y="287.9">100pF</text>
<text x="207.3" y="285.3">C21</text>
<text x="230.1" y="287.9">13k</text>
<text x="230.1" y="285.3">R20</text>
<text x="514.4" y="283.1">J5</text>
<text x="521.2" y="287.9">GND</text>
<text x="522.6" y="293">RX</text>
<text x="522.8" y="290.4">5V</text>
<text x="522.9" y="295.5">TX</text>
<text x="513.2" y="300.2">UART</text>
<text x="495.6" y="329.8">R14</text>
<text x="518.4" y="329.8">R15</text>
<text x="495.6" y="332.4">4.7k</text>
<text x="518.4" y="332.4">4.7k</text>
</g>
<g font-size="1.8" fill="#0f0f0f">
<text x="32.8" y="37.8">GNDS1</text>
<text x="32.8" y="40.3">GNDA1</text>
<text x="59.7" y="37.8">A4 VBUS</text>
<text x="59.7" y="40.4">A9 VBUS</text>
<text x="103.6" y="40.3">VBUS_DET 8</text>
<text x="109.3" y="37.8">VHV 1</text>
<text x="140.9" y="37.8">10 PD_PG</text>
<text x="141.5" y="40.4">9 CFG1</text>
<text x="183" y="40.3">BUCK_EN 5</text>
<text x="186.7" y="37.8">VBUS 3</text>
<text x="215.2" y="37.8">6 BOOT</text>
<text x="215.2" y="40.4">2 SW</text>
<text x="261.3" y="41.9" transform="rotate(-90 261.3 41.9)">SW</text>
<text x="375.2" y="37.8">1 VSENSE</text>
<text x="375.2" y="40.4">2 FAN_EN</text>
<text x="454" y="37.8">1 XIAO_5V</text>
<text x="454" y="40.4">2 GND</text>
<text x="497.9" y="37.8">Q3_B 1</text>
<text x="526.3" y="37.8">3 FAN_PWM</text>
<text x="526.3" y="40.4">2 GND</text>
<text x="32.8" y="42.8">GNDA12</text>
<text x="32.8" y="45.4">GNDB1</text>
<text x="32.8" y="47.9">GNDB12</text>
<text x="59.6" y="42.9">B4 VBUS</text>
<text x="59.6" y="45.5">B9 VBUS</text>
<text x="107.6" y="47.9">DPDM 4</text>
<text x="108" y="42.8">CC_B 7</text>
<text x="108.2" y="45.4">CC_A 6</text>
<text x="141.5" y="42.9">2 SCL</text>
<text x="141.5" y="45.5">3 SDA</text>
<text x="187.7" y="42.8">GND 1</text>
<text x="215.2" y="42.9">4 FB</text>
<text x="375.2" y="42.9">3 PWM_MCU</text>
<text x="375.2" y="45.5">4 PD_PG</text>
<text x="454" y="42.9">3 +3V3</text>
<text x="59.6" y="50.5">B5 CC_B</text>
<text x="59.7" y="48">A5 CC_A</text>
<text x="107.6" y="50.5">DPDM 5</text>
<text x="140.9" y="48">11 GND</text>
<text x="375.2" y="48">5 SDA</text>
<text x="375.2" y="50.5">6 SCL</text>
<text x="375.2" y="53.1">7 UART_TX</text>
<text x="454" y="48">5 TACH2_MCU</text>
<text x="454" y="50.5">6 TACH_MCU</text>
<text x="454" y="53.1">7 UART_RX</text>
<text x="261.3" y="54.8" transform="rotate(-90 261.3 54.8)">+12V</text>
<text x="492.4" y="72.4" transform="rotate(-90 492.4 72.4)">PWM_MCU</text>
<text x="515.3" y="72.4" transform="rotate(-90 515.3 72.4)">GND</text>
<text x="536.9" y="72.4" transform="rotate(-90 536.9 72.4)">+3V3</text>
<text x="558.5" y="72.4" transform="rotate(-90 558.5 72.4)">TACH_MCU</text>
<text x="182.5" y="82.6" transform="rotate(-90 182.5 82.6)">GND</text>
<text x="204.1" y="82.6" transform="rotate(-90 204.1 82.6)">VBUS</text>
<text x="227" y="82.6" transform="rotate(-90 227 82.6)">BOOT</text>
<text x="248.6" y="82.6" transform="rotate(-90 248.6 82.6)">+12V</text>
<text x="270.2" y="82.6" transform="rotate(-90 270.2 82.6)">+12V</text>
<text x="293" y="82.6" transform="rotate(-90 293 82.6)">+12V</text>
<text x="331.4" y="88.6">XIAO_5V</text>
<text x="346.7" y="88.6">+5V</text>
<text x="364.1" y="85.1" transform="rotate(-90 364.1 85.1)">+3V3</text>
<text x="492.4" y="85" transform="rotate(-90 492.4 85)">Q3_B</text>
<text x="515.3" y="85" transform="rotate(-90 515.3 85)">Q3_B</text>
<text x="536.9" y="89.3" transform="rotate(-90 536.9 89.3)">FAN_TACH</text>
<text x="558.5" y="89.3" transform="rotate(-90 558.5 89.3)">FAN_TACH</text>
<text x="182.5" y="95.3" transform="rotate(-90 182.5 95.3)">VBUS</text>
<text x="204.1" y="94.2" transform="rotate(-90 204.1 94.2)">GND</text>
<text x="227" y="93" transform="rotate(-90 227 93)">SW</text>
<text x="248.6" y="94.2" transform="rotate(-90 248.6 94.2)">GND</text>
<text x="270.2" y="94.2" transform="rotate(-90 270.2 94.2)">GND</text>
<text x="293" y="94.2" transform="rotate(-90 293 94.2)">GND</text>
<text x="27.6" y="97.8" transform="rotate(-90 27.6 97.8)">VBUS</text>
<text x="49.2" y="97.8" transform="rotate(-90 49.2 97.8)">VBUS</text>
<text x="72" y="97.8" transform="rotate(-90 72 97.8)">VHV</text>
<text x="93.6" y="97.8" transform="rotate(-90 93.6 97.8)">GND</text>
<text x="364.1" y="96.8" transform="rotate(-90 364.1 96.8)">GND</text>
<text x="27.6" y="109.1" transform="rotate(-90 27.6 109.1)">VHV</text>
<text x="72" y="109.5" transform="rotate(-90 72 109.5)">GND</text>
<text x="93.6" y="110.5" transform="rotate(-90 93.6 110.5)">CFG1</text>
<text x="492.4" y="111.8" transform="rotate(-90 492.4 111.8)">+3V3</text>
<text x="515.3" y="111.8" transform="rotate(-90 515.3 111.8)">TACH2_MCU</text>
<text x="49.2" y="114.9" transform="rotate(-90 49.2 114.9)">VBUS_DET</text>
<text x="182.5" y="121.9" transform="rotate(-90 182.5 121.9)">+12V</text>
<text x="204.1" y="121.9" transform="rotate(-90 204.1 121.9)">+12V</text>
<text x="227" y="121.9" transform="rotate(-90 227 121.9)">GND</text>
<text x="248.6" y="121.9" transform="rotate(-90 248.6 121.9)">FAN_EN</text>
<text x="270.2" y="121.9" transform="rotate(-90 270.2 121.9)">GND</text>
<text x="492.4" y="129.9" transform="rotate(-90 492.4 129.9)">FAN2_TACH</text>
<text x="515.3" y="129.9" transform="rotate(-90 515.3 129.9)">FAN2_TACH</text>
<text x="182.5" y="132.1" transform="rotate(-90 182.5 132.1)">FB</text>
<text x="204.1" y="132.1" transform="rotate(-90 204.1 132.1)">FB</text>
<text x="227" y="132.1" transform="rotate(-90 227 132.1)">FB</text>
<text x="248.6" y="138.3" transform="rotate(-90 248.6 138.3)">BUCK_EN</text>
<text x="270.2" y="138.3" transform="rotate(-90 270.2 138.3)">BUCK_EN</text>
<text x="97.8" y="157.1">VBUS 1</text>
<text x="27.6" y="162.6" transform="rotate(-90 27.6 162.6)">VBUS</text>
<text x="49.2" y="162.6" transform="rotate(-90 49.2 162.6)">GND</text>
<text x="72" y="162.6" transform="rotate(-90 72 162.6)">GND</text>
<text x="27.6" y="177.5" transform="rotate(-90 27.6 177.5)">VSENSE</text>
<text x="49.2" y="177.5" transform="rotate(-90 49.2 177.5)">VSENSE</text>
<text x="72" y="177.5" transform="rotate(-90 72 177.5)">VSENSE</text>
<text x="526.3" y="182.6">1 GND</text>
<text x="526.3" y="185.2">2 +12V</text>
<text x="526.3" y="187.7">3 FAN_TACH</text>
<text x="526.3" y="190.2">4 FAN_PWM</text>
<text x="186.7" y="197.8">VBUS 3</text>
<text x="215.2" y="197.9">6 BOOT5</text>
<text x="187.7" y="202.9">GND 1</text>
<text x="215.2" y="200.4">2 SW5</text>
<text x="215.2" y="202.9">4 FB5</text>
<text x="261.3" y="201.9" transform="rotate(-90 261.3 201.9)">SW5</text>
<text x="261.3" y="213.6" transform="rotate(-90 261.3 213.6)">+5V</text>
<text x="526.3" y="216.9">1 GND</text>
<text x="526.3" y="219.5">2 +12V</text>
<text x="526.3" y="222">3 FAN2_TACH</text>
<text x="526.3" y="224.5">4 FAN_PWM</text>
<text x="182.5" y="242.6" transform="rotate(-90 182.5 242.6)">GND</text>
<text x="204.1" y="242.6" transform="rotate(-90 204.1 242.6)">VBUS</text>
<text x="227" y="242.6" transform="rotate(-90 227 242.6)">BOOT5</text>
<text x="248.6" y="242.6" transform="rotate(-90 248.6 242.6)">+5V</text>
<text x="270.2" y="242.6" transform="rotate(-90 270.2 242.6)">+5V</text>
<text x="526.3" y="251.2">1 GND</text>
<text x="182.5" y="255.3" transform="rotate(-90 182.5 255.3)">VBUS</text>
<text x="204.1" y="254.3" transform="rotate(-90 204.1 254.3)">GND</text>
<text x="227" y="254.3" transform="rotate(-90 227 254.3)">SW5</text>
<text x="248.6" y="254.3" transform="rotate(-90 248.6 254.3)">GND</text>
<text x="270.2" y="254.3" transform="rotate(-90 270.2 254.3)">GND</text>
<text x="526.3" y="253.7">2 +3V3</text>
<text x="526.3" y="256.3">3 SDA</text>
<text x="526.3" y="258.8">4 SCL</text>
<text x="182.5" y="281.9" transform="rotate(-90 182.5 281.9)">+5V</text>
<text x="204.1" y="281.9" transform="rotate(-90 204.1 281.9)">+5V</text>
<text x="227" y="281.9" transform="rotate(-90 227 281.9)">GND</text>
<text x="526.3" y="286.8">1 GND</text>
<text x="182.5" y="293.3" transform="rotate(-90 182.5 293.3)">FB5</text>
<text x="204.1" y="293.3" transform="rotate(-90 204.1 293.3)">FB5</text>
<text x="227" y="293.3" transform="rotate(-90 227 293.3)">FB5</text>
<text x="526.3" y="289.3">2 +5V</text>
<text x="526.3" y="291.8">3 UART_RX</text>
<text x="526.3" y="294.4">4 UART_TX</text>
<text x="492.4" y="326.4" transform="rotate(-90 492.4 326.4)">+3V3</text>
<text x="515.3" y="326.4" transform="rotate(-90 515.3 326.4)">+3V3</text>
<text x="492.4" y="337.8" transform="rotate(-90 492.4 337.8)">SDA</text>
<text x="515.3" y="337.7" transform="rotate(-90 515.3 337.7)">SCL</text>
</g>
<g font-size="1.8" fill="#a90000">
<text x="39.9" y="41.5">GND</text>
<text x="39.9" y="46.6">GND</text>
<text x="454" y="45.5">4</text>
<text x="59.7" y="53.1">A6</text>
<text x="59.6" y="55.6">B6</text>
<text x="59.7" y="58.2">A7</text>
<text x="59.6" y="60.7">B7</text>
<text x="59.6" y="65.8">B8</text>
<text x="59.7" y="63.2">A8</text>
<text x="192.3" y="200.4">5</text>
</g>
</svg>
